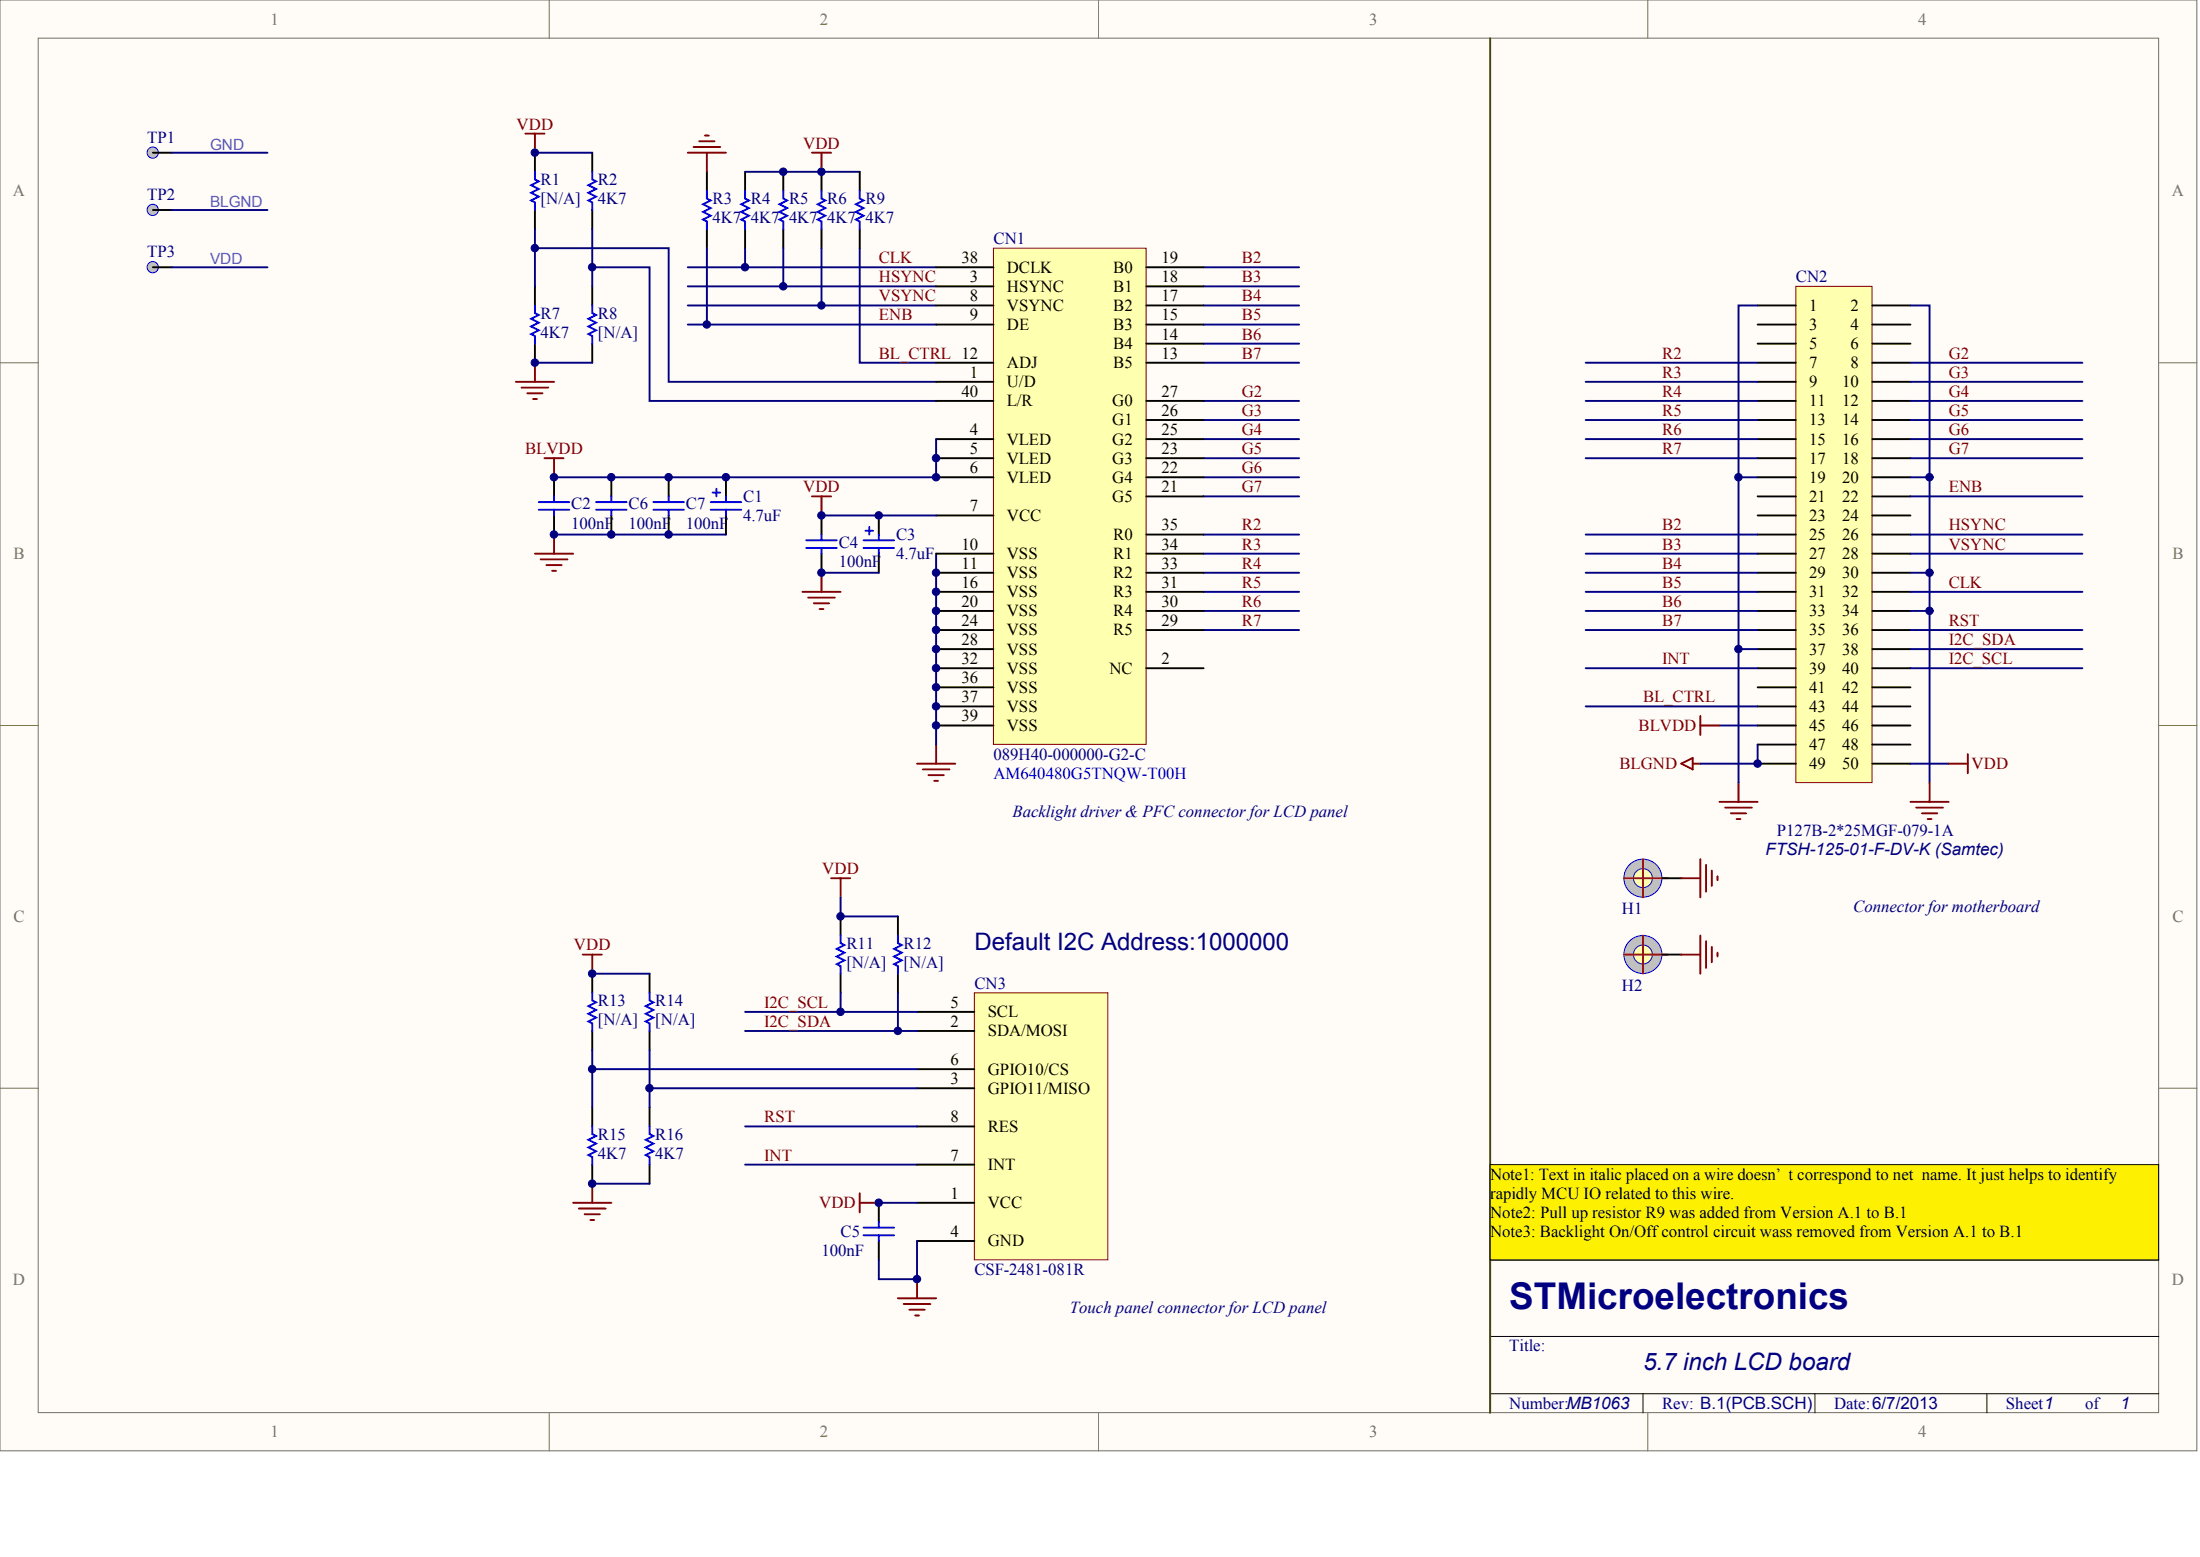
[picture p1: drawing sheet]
<svg xmlns="http://www.w3.org/2000/svg" width="840mm" height="594mm" viewBox="0 0 840 594" stroke-linecap="round" stroke-linejoin="round" font-family="sans-serif">
<g fill="#fffcf8" stroke="#716f64" stroke-width=".38">
<path d="M0 0h838.4v553.6h-838.4z"/>
<path d="M14.6 14.6h809.2v524.4h-809.2z"/>
</g>
<path d="M209.6 0v14.6M419.2 0v14.6M628.9 0v14.6M0 138.4h14.6M823.9 138.4h14.6M0 276.8h14.6M823.9 276.8h14.6M0 415.2h14.6M823.9 415.2h14.6M209.6 539.1v14.5M419.2 539.1v14.5M628.9 539.1v14.5" fill="none" stroke="#716f64" stroke-width=".38"/>
<path d="M823.9 480.8h-255.2v58.3M568.7 509.9h255.2M568.7 531.8h255.2M627 531.8v7.3M692.7 531.8v7.3M758.3 531.8v7.3" fill="none" stroke="#000" stroke-width=".38"/>
<path d="M568.7 14.6v524.5" fill="none" stroke="#3f4511" stroke-width=".73"/>
<path d="M685.4 109.3h29.1v189.3h-29.1z" fill="#ffffb0" stroke="#800000" stroke-width=".38"/>
<g fill="none" stroke="#000" stroke-width=".73">
<path d="M204.2 58.3v7.3M226 58.3v7.3M269.8 65.6v7.2M284.4 65.6v7.2M298.9 65.6v7.2M313.5 65.6v7.2M204.2 80.1v7.3M226 80.1v7.3M269.8 87.4v7.3M284.4 87.4v7.3M298.9 87.4v7.3M313.5 87.4v7.3"/>
<path d="M204.2 109.3v7.3M226 109.3v7.3M670.8 116.6h14.6M714.5 116.6h14.6M204.2 131.1v7.3M226 131.1v7.3M670.8 123.8h14.6M670.8 131.1h14.6M670.8 138.4h14.6M714.5 123.8h14.6M714.5 131.1h14.6M714.5 138.4h14.6"/>
<path d="M670.8 145.7h14.6M670.8 153h14.6M714.5 145.7h14.6M714.5 153h14.6M670.8 160.3h14.6M670.8 167.5h14.6M670.8 174.8h14.6M714.5 160.3h14.6M714.5 167.5h14.6M714.5 174.8h14.6M313.5 196.7v7.3M335.4 196.7v7.3"/>
<path d="M670.8 182.1h14.6M670.8 189.4h14.6M670.8 196.7h14.6M714.5 182.1h14.6M714.5 189.4h14.6M714.5 196.7h14.6M313.5 211.3v7.2M335.4 211.3v7.2M670.8 204h14.6M670.8 211.3h14.6M670.8 218.5h14.6M714.5 204h14.6"/>
<path d="M714.5 211.3h14.6M714.5 218.5h14.6M670.8 225.8h14.6M670.8 233.1h14.6M714.5 225.8h14.6M714.5 233.1h14.6M670.8 240.4h14.6M670.8 247.7h14.6M670.8 255h14.6M714.5 240.4h14.6M714.5 247.7h14.6M714.5 255h14.6"/>
<path d="M670.8 262.2h14.6M670.8 269.5h14.6M670.8 276.8h14.6M714.5 262.2h14.6M714.5 269.5h14.6M714.5 276.8h14.6M670.8 284.1h14.6M670.8 291.4h14.6M714.5 284.1h14.6M714.5 291.4h14.6"/>
</g>
<g fill="none" stroke="#000080" stroke-width=".73">
<path d="M204.2 58.3h21.8M284.4 65.6h43.7M204.2 94.7h51v51h102.1M204.2 87.4v21.9M226 87.4v21.9M284.4 94.7v7.3M298.9 94.7v14.6M313.5 94.7v21.9M328.1 94.7v43.7h29.2M226 102h21.9v51h109.4M262.5 102h94.8M262.5 109.3h94.8"/>
<path d="M262.5 116.6h94.8M459.3 102h36.5M459.3 109.3h36.5M459.3 116.6h36.5M670.8 116.6h-7.3v182.1M729.1 116.6h7.3v182.1M204.2 138.4h21.8M262.5 123.8h94.8M459.3 138.4h36.5M459.3 123.8h36.5M459.3 131.1h36.5M605.2 138.4h65.6"/>
<path d="M729.1 138.4h65.6M459.3 153h36.5M605.2 145.7h65.6M605.2 153h65.6M729.1 145.7h65.6M729.1 153h65.6M459.3 160.3h36.5M459.3 167.5h36.5M459.3 174.8h36.5M605.2 160.3h65.6M729.1 160.3h65.6M459.3 182.1h36.5"/>
<path d="M459.3 189.4h36.5M663.5 182.1h7.3M729.1 182.1h7.3M729.1 189.4h65.6M313.5 218.5h21.9M357.3 211.3v72.8M459.3 204h36.5M459.3 211.3h36.5M459.3 218.5h36.5M605.2 204h65.6M605.2 211.3h65.6M605.2 218.5h65.6"/>
<path d="M729.1 204h65.6M729.1 211.3h65.6M729.1 218.5h7.3M459.3 225.8h36.5M459.3 233.1h36.5M605.2 225.8h65.6M729.1 225.8h65.6M729.1 233.1h7.3M459.3 240.4h36.5M605.2 255h65.6M663.5 247.7h7.3M729.1 247.7h65.6"/>
<path d="M729.1 255h65.6M605.2 269.5h65.6M656.2 276.8h14.6M670.8 284.1v7.3h-21.9M729.1 291.4h14.6M284.4 444.4h65.6"/>
</g>
<g fill="none" stroke="#800000" stroke-width=".73">
<path d="M200.5 51h7.3M204.2 51v7.3M262.5 58.3h14.6M264.7 56.1h10.2M266.9 53.9h5.8M269 51.7h1.5M269.8 58.3v7.3M309.9 58.3h7.3M313.5 58.3v7.3M204.2 138.4v7.3M196.9 145.7h14.5M199 147.9h10.3"/>
<path d="M201.2 150.1h5.9M203.4 152.2h1.5M309.9 189.4h7.3M313.5 189.4v7.3M313.5 218.5v7.3M306.2 225.8h14.6M308.4 228h10.2M310.6 230.2h5.8M312.8 232.4h1.4M648.9 273.2v7.3M648.9 276.8h7.3M350 291.4h14.6"/>
<path d="M352.2 293.6h10.2M354.3 295.8h5.9M356.5 297.9h1.5M357.3 284.1v7.3M641.6 291.4l4.4-2.2v4.4zM646 291.4h2.9M663.5 298.7v7.3M736.4 298.7v7.3M743.7 291.4h7.3M751 287.7v7.3M656.2 306h14.6M658.4 308.1h10.2"/>
<path d="M660.6 310.3h5.8M662.8 312.5h1.4M729.1 306h14.6M731.3 308.1h10.2M733.5 310.3h5.8M735.7 312.5h1.4"/>
</g>
<g fill="none" stroke="#00f" stroke-width=".73">
<path d="M204.2 65.6v2.9l1.4 .7-2.9 1.5 2.9 1.4-2.9 1.5 2.9 1.4-2.9 1.5 1.5 .7v2.9M226 65.6v2.9l1.5 .7-2.9 1.5 2.9 1.4-2.9 1.5 2.9 1.4-2.9 1.5 1.4 .7v2.9M269.8 72.8v3l1.4 .7-2.9 1.4 2.9 1.5-2.9 1.5 2.9 1.4-2.9 1.5 1.5 .7v2.9M284.4 72.8v3l1.4 .7-2.9 1.4 2.9 1.5-2.9 1.5 2.9 1.4-2.9 1.5 1.5 .7v2.9M298.9 72.8v3l1.5 .7-2.9 1.4 2.9 1.5-2.9 1.5 2.9 1.4-2.9 1.5 1.4 .7v2.9M313.5 72.8v3l1.5 .7-2.9 1.4 2.9 1.5-2.9 1.5 2.9 1.4-2.9 1.5 1.4 .7v2.9M204.2 116.6v2.9l1.4 .7-2.9 1.5 2.9 1.4-2.9 1.5 2.9 1.4-2.9 1.5 1.5 .7v2.9M226 116.6v2.9l1.5 .7-2.9 1.5 2.9 1.4-2.9 1.5 2.9 1.4-2.9 1.5 1.4 .7v2.9M307.7 206.2h11.7M307.7 209.1h11.7M313.5 204v2.2M313.5 209.1v2.2"/>
<path d="M329.6 206.2h11.6M329.6 209.1h11.6M330.3 202.5h2.9M331.7 201.1v2.9M335.4 204v2.2M335.4 209.1v2.2"/>
</g>
<path d="M379.1 94.7h58.3v189.3h-58.3z" fill="#ffffb0" stroke="#800000" stroke-width=".38"/>
<g fill="none" stroke="#000" stroke-width=".73">
<path d="M357.3 102h21.8M357.3 109.3h21.8M357.3 116.6h21.8M437.5 102h21.8M437.5 109.3h21.8M437.5 116.6h21.8M357.3 123.8h21.8M357.3 138.4h21.8M437.5 123.8h21.8M437.5 131.1h21.8M437.5 138.4h21.8M357.3 145.7h21.8"/>
<path d="M357.3 153h21.8M437.5 153h21.8M357.3 167.5h21.8M357.3 174.8h21.8M437.5 160.3h21.8M437.5 167.5h21.8M437.5 174.8h21.8M357.3 182.1h21.8M357.3 196.7h21.8M437.5 182.1h21.8M437.5 189.4h21.8M357.3 211.3h21.8"/>
<path d="M357.3 218.5h21.8M437.5 204h21.8M437.5 211.3h21.8M437.5 218.5h21.8M357.3 225.8h21.8M357.3 233.1h21.8M437.5 225.8h21.8M437.5 233.1h21.8M357.3 240.4h21.8M357.3 255h21.8M357.3 247.7h21.8M437.5 240.4h21.8"/>
<path d="M437.5 255h21.8M357.3 262.2h21.8M357.3 269.5h21.8M357.3 276.8h21.8"/>
</g>
<path d="M269.8 94.7v29.1M357.3 167.5v14.6h-145.9M313.5 196.7h43.8" fill="none" stroke="#000080" stroke-width=".73"/>
<path d="M207.8 174.8h7.3M211.4 174.8v7.3" fill="none" stroke="#800000" stroke-width=".73"/>
<path d="M371.8 378.8h51v101.9h-51z" fill="#ffffb0" stroke="#800000" stroke-width=".38"/>
<g fill="none" stroke="#000" stroke-width=".73">
<path d="M211.4 182.1v7.3M211.4 196.7v7.3M277.1 182.1v7.3M277.1 196.7v7.3M226 371.5v7.3M247.9 371.5v7.3M226 393.4v7.3M247.9 393.4v7.3M350 393.4h21.8M350 386.1h21.8M350 415.2h21.8M350 407.9h21.8"/>
<path d="M226 422.5v7.3M247.9 422.5v7.3M350 429.8h21.8M226 444.4v7.3M247.9 444.4v7.3M335.4 458.9v7.3M350 444.4h21.8M350 458.9h21.8M335.4 473.5v7.3M350 473.5h21.8"/>
</g>
<g fill="none" stroke="#000080" stroke-width=".73">
<path d="M211.4 204h65.7M729.1 240.4h65.6M226 371.5h21.9M284.4 386.1h65.6M284.4 393.4h65.6M226 400.7v21.8M226 407.9h124M247.9 400.7v21.8M247.9 415.2h102.1M284.4 429.8h65.6M226 451.7h21.9M335.4 458.9h14.6"/>
<path d="M350 473.5v14.6h-14.6v-7.3"/>
</g>
<g fill="none" stroke="#00f" stroke-width=".73">
<path d="M205.6 191.6h11.7M205.6 194.5h11.7M211.4 189.4v2.2M211.4 194.5v2.2M271.2 191.6h11.7M271.2 194.5h11.7M272 187.9h2.9M273.4 186.5v2.9M277.1 189.4v2.2M277.1 194.5v2.2M226 378.8v2.9l1.5 .7-2.9 1.5 2.9 1.5-2.9 1.4 2.9 1.5-2.9 1.4 1.4 .8v2.9M247.9 378.8v2.9l1.5 .7-3 1.5 3 1.5-3 1.4 3 1.5-3 1.4 1.5 .8v2.9"/>
<path d="M226 429.8v2.9l1.5 .7-2.9 1.5 2.9 1.5-2.9 1.4 2.9 1.5-2.9 1.4 1.4 .8v2.9M247.9 429.8v2.9l1.5 .7-3 1.5 3 1.5-3 1.4 3 1.5-3 1.4 1.5 .8v2.9M329.6 468.4h11.6M329.6 471.3h11.6M335.4 466.2v2.2M335.4 471.3v2.2"/>
</g>
<g fill="none" stroke="#800000" stroke-width=".73">
<path d="M204.2 211.3h14.5M206.3 213.4h10.2M208.5 215.6h5.9M210.7 217.8h1.5M211.4 204v7.3M222.4 364.2h7.3M226 364.2v7.3M218.7 458.9h14.6M226 451.7v7.2M328.1 458.9h7.3M328.1 455.3v7.3M220.9 461.1h10.2"/>
<path d="M223.1 463.3h5.8M225.3 465.5h1.5M342.7 495.4h14.6M344.9 497.5h10.2M347.1 499.7h5.8M350 488.1v7.3M349.2 501.9h1.5"/>
</g>
<circle cx="58.3" cy="58.2" r="2.15" fill="#c0c0c0" stroke="#00f" stroke-width=".38"/>
<path d="M58.3 58.3h7.3" fill="none" stroke="#000" stroke-width=".73"/>
<circle cx="58.3" cy="80.1" r="2.15" fill="#c0c0c0" stroke="#00f" stroke-width=".38"/>
<path d="M58.3 80.1h7.3" fill="none" stroke="#000" stroke-width=".73"/>
<circle cx="58.3" cy="101.9" r="2.15" fill="#c0c0c0" stroke="#00f" stroke-width=".38"/>
<path d="M328.1 65.6v7.2M328.1 87.4v7.3M58.3 102h7.3M233.3 182.1v7.3M233.3 196.7v7.3M255.2 182.1v7.3M255.2 196.7v7.3M320.8 349.7v7.2M342.7 349.7v7.2M320.8 371.5v7.3M342.7 371.5v7.3" fill="none" stroke="#000" stroke-width=".73"/>
<path d="M65.6 58.3h36.5M65.6 80.1h36.5M65.6 102h36.5M605.2 167.5h65.6M605.2 174.8h65.6M729.1 167.5h65.6M729.1 174.8h65.6M605.2 233.1h65.6M605.2 240.4h65.6M320.8 342.4v7.3h21.9M320.8 378.8v7.3M342.7 378.8v14.6" fill="none" stroke="#000080" stroke-width=".73"/>
<path d="M328.1 72.8v3l1.5 .7-3 1.4 3 1.5-3 1.5 3 1.4-3 1.5 1.5 .7v2.9M227.5 191.6h11.6M227.5 194.5h11.6M233.3 189.4v2.2M233.3 194.5v2.2M249.4 191.6h11.6M249.4 194.5h11.6M255.2 189.4v2.2M255.2 194.5v2.2M320.8 356.9v3l1.5 .7-2.9 1.4 2.9 1.5-2.9 1.5 2.9 1.4-2.9 1.5 1.4 .7v2.9M342.7 356.9v3l1.4 .7-2.9 1.4 2.9 1.5-2.9 1.5 2.9 1.4-2.9 1.5 1.5 .7v2.9" fill="none" stroke="#00f" stroke-width=".73"/>
<path d="M317.2 335.1h7.3M320.8 335.1v7.3" fill="none" stroke="#800000" stroke-width=".73"/>
<path d="M568.7 444.4h255.1v36.3h-255.1z" fill="#fdf101" stroke="#000" stroke-width=".38"/>
<circle cx="627" cy="335.1" r="7.3" fill="#c0c0c0" stroke="#00f" stroke-width=".38"/>
<circle cx="627" cy="335.1" r="3.6" fill="#ffffb0" stroke="#0000bf" stroke-width=".38"/>
<path d="M619.7 335.1h16.8M627 327.8v14.6" fill="none" stroke="#f00" stroke-width=".73"/>
<path d="M634.3 335.1h7.3" fill="none" stroke="#000" stroke-width=".73"/>
<circle cx="627" cy="364.2" r="7.3" fill="#c0c0c0" stroke="#00f" stroke-width=".38"/>
<circle cx="627" cy="364.2" r="3.6" fill="#ffffb0" stroke="#0000bf" stroke-width=".38"/>
<path d="M627 356.9v14.6M619.7 364.2h16.8" fill="none" stroke="#f00" stroke-width=".73"/>
<path d="M634.3 364.2h7.3" fill="none" stroke="#000" stroke-width=".73"/>
<path d="M641.6 335.1h7.3M648.9 327.8v14.6M651.1 330v10.2M653.3 332.2v5.8M655.5 334.4v1.4M648.9 356.9v14.6M651.1 359.1v10.2M641.6 364.2h7.3M653.3 361.3v5.8M655.5 363.5v1.5" fill="none" stroke="#800000" stroke-width=".73"/>
<g fill="#000080" stroke="#000080" stroke-width=".38">
<circle cx="204.1" cy="138.4" r="1.42"/>
<circle cx="204.1" cy="94.7" r="1.42"/>
<circle cx="204.1" cy="58.2" r="1.42"/>
<circle cx="211.4" cy="203.9" r="1.42"/>
<circle cx="211.4" cy="182.1" r="1.42"/>
<circle cx="226" cy="451.6" r="1.42"/>
<circle cx="226" cy="407.9" r="1.42"/>
<circle cx="226" cy="371.5" r="1.42"/>
<circle cx="226" cy="101.9" r="1.42"/>
<circle cx="233.3" cy="203.9" r="1.42"/>
<circle cx="233.3" cy="182.1" r="1.42"/>
<circle cx="247.9" cy="415.2" r="1.42"/>
<circle cx="255.2" cy="203.9" r="1.42"/>
<circle cx="255.2" cy="182.1" r="1.42"/>
<circle cx="269.7" cy="123.8" r="1.42"/>
<circle cx="277" cy="182.1" r="1.42"/>
<circle cx="284.3" cy="101.9" r="1.42"/>
<circle cx="298.9" cy="109.2" r="1.42"/>
<circle cx="298.9" cy="65.5" r="1.42"/>
<circle cx="313.5" cy="218.5" r="1.42"/>
<circle cx="313.5" cy="196.6" r="1.42"/>
<circle cx="313.5" cy="116.5" r="1.42"/>
<circle cx="313.5" cy="65.5" r="1.42"/>
<circle cx="320.8" cy="386.1" r="1.42"/>
<circle cx="320.8" cy="349.6" r="1.42"/>
<circle cx="335.4" cy="458.9" r="1.42"/>
<circle cx="335.4" cy="196.6" r="1.42"/>
<circle cx="342.6" cy="393.3" r="1.42"/>
<circle cx="349.9" cy="488" r="1.42"/>
<circle cx="357.2" cy="276.8" r="1.42"/>
<circle cx="357.2" cy="269.5" r="1.42"/>
<circle cx="357.2" cy="262.2" r="1.42"/>
<circle cx="357.2" cy="254.9" r="1.42"/>
<circle cx="357.2" cy="247.6" r="1.42"/>
<circle cx="357.2" cy="240.4" r="1.42"/>
<circle cx="357.2" cy="233.1" r="1.42"/>
<circle cx="357.2" cy="225.8" r="1.42"/>
<circle cx="357.2" cy="218.5" r="1.42"/>
<circle cx="357.2" cy="182.1" r="1.42"/>
<circle cx="357.2" cy="174.8" r="1.42"/>
<circle cx="663.5" cy="247.6" r="1.42"/>
<circle cx="663.5" cy="182.1" r="1.42"/>
<circle cx="670.7" cy="291.3" r="1.42"/>
<circle cx="736.4" cy="233.1" r="1.42"/>
<circle cx="736.4" cy="218.5" r="1.42"/>
<circle cx="736.4" cy="182.1" r="1.42"/>
</g>
<text font-size="14.1" fill="#000080" x="576" y="499.3">STMicroelectronics</text>
<g font-size="9.2" fill="#000080">
<text x="371.8" y="362.4">Default I2C Address:1000000</text>
<text x="627" y="522.6">5.7 inch LCD board</text>
</g>
<g font-size="6.5" fill="#000080">
<text x="673.8" y="326.4">FTSH-125-01-F-DV-K (Samtec)</text>
<text x="809.3" y="537.7">1</text>
</g>
<g font-size="6.4" fill="#716f64">
<text x="103.2" y="9.3">1</text>
<text x="312.9" y="9.3">2</text>
<text x="522.5" y="9.3">3</text>
<text x="732.1" y="9.3">4</text>
<text x="5" y="74.9">A</text>
<text x="828.9" y="74.9">A</text>
<text x="5.2" y="213.3">B</text>
<text x="829.1" y="213.3">B</text>
<text x="5.2" y="351.7">C</text>
<text x="829.1" y="351.7">C</text>
<text x="5" y="490.1">D</text>
<text x="828.9" y="490.1">D</text>
<text x="103.2" y="548.4">1</text>
<text x="312.9" y="548.4">2</text>
<text x="522.5" y="548.4">3</text>
<text x="732.1" y="548.4">4</text>
</g>
<g font-size="6.4" fill="#800000">
<text x="197.2" y="49.4">VDD</text>
<text x="306.5" y="56.7">VDD</text>
<text x="335.4" y="100.4">CLK</text>
<text x="473.9" y="100.4">B2</text>
<text x="335.4" y="107.7">HSYNC</text>
<text x="473.9" y="107.7">B3</text>
<text x="335.4" y="115">VSYNC</text>
<text x="473.9" y="115">B4</text>
<text x="335.4" y="122.3">ENB</text>
<text x="473.9" y="122.3">B5</text>
<text x="473.9" y="129.5">B6</text>
<text x="335.4" y="136.8">BL_CTRL 12</text>
<text x="473.9" y="136.8">B7</text>
<text x="634.3" y="136.8">R2</text>
<text x="743.7" y="136.8">G2</text>
<text x="634.3" y="144.1">R3</text>
<text x="743.7" y="144.1">G3</text>
<text x="473.9" y="151.4">G2</text>
<text x="634.3" y="151.4">R4</text>
<text x="743.7" y="151.4">G4</text>
<text x="473.9" y="158.7">G3</text>
<text x="634.3" y="158.7">R5</text>
<text x="743.7" y="158.7">G5</text>
<text x="473.9" y="166">G4</text>
<text x="634.3" y="166">R6</text>
<text x="743.7" y="166">G6</text>
<text x="200.4" y="173.3">BLVDD</text>
<text x="473.9" y="173.3">G5</text>
<text x="634.3" y="173.3">R7</text>
<text x="743.7" y="173.3">G7</text>
<text x="473.9" y="180.5">G6</text>
<text x="306.5" y="187.8">VDD</text>
<text x="473.9" y="187.8">G7</text>
<text x="743.7" y="187.8">ENB</text>
<text x="473.9" y="202.4">R2</text>
<text x="634.3" y="202.4">B2</text>
<text x="743.7" y="202.4">HSYNC</text>
<text x="473.9" y="209.7">R3</text>
<text x="634.3" y="209.7">B3</text>
<text x="743.7" y="209.7">VSYNC</text>
<text x="473.9" y="217">R4</text>
<text x="634.3" y="217">B4</text>
<text x="473.9" y="224.3">R5</text>
<text x="634.3" y="224.3">B5</text>
<text x="743.7" y="224.3">CLK</text>
<text x="473.9" y="231.5">R6</text>
<text x="634.3" y="231.5">B6</text>
<text x="473.9" y="238.8">R7</text>
<text x="634.3" y="238.8">B7</text>
<text x="743.7" y="238.8">RST</text>
<text x="743.7" y="246.1">I2C_SDA</text>
<text x="634.3" y="253.4">INT</text>
<text x="743.7" y="253.4">I2C_SCL</text>
<text x="627" y="268">BL_CTRL</text>
<text x="625.4" y="278.9">BLVDD</text>
<text x="618.1" y="293.5">BLGND</text>
<text x="752.4" y="293.5">VDD</text>
<text x="313.8" y="333.5">VDD</text>
<text x="219" y="362.7">VDD</text>
<text x="291.6" y="384.5">I2C_SCL</text>
<text x="291.6" y="391.8">I2C_SDA</text>
<text x="291.6" y="428.2">RST</text>
<text x="291.6" y="442.8">INT</text>
<text x="312.6" y="461">VDD</text>
</g>
<g font-size="6.4" fill="#000080">
<text x="56.1" y="54.5">TP1</text>
<text x="206.3" y="70.5">R1</text>
<text x="228.2" y="70.5">R2</text>
<text x="56.1" y="76.4">TP2</text>
<text x="206.3" y="77.8">[N/A]</text>
<text x="228.2" y="77.8">4K7</text>
<text x="272" y="77.8">R3</text>
<text x="286.5" y="77.8">R4</text>
<text x="301.1" y="77.8">R5</text>
<text x="315.7" y="77.8">R6</text>
<text x="330.3" y="77.8">R9</text>
<text x="272" y="85.1">4K7</text>
<text x="286.5" y="85.1">4K7</text>
<text x="301.1" y="85.1">4K7</text>
<text x="315.7" y="85.1">4K7</text>
<text x="330.3" y="85.1">4K7</text>
<text x="379.1" y="93.1">CN1</text>
<text x="56.1" y="98.2">TP3</text>
<text x="685.4" y="107.7">CN2</text>
<text x="206.3" y="121.5">R7</text>
<text x="228.2" y="121.5">R8</text>
<text x="206.3" y="128.8">4K7</text>
<text x="228.2" y="128.8">[N/A]</text>
<text x="283.6" y="191.5">C1</text>
<text x="218" y="194.4">C2</text>
<text x="239.9" y="194.4">C6</text>
<text x="261.8" y="194.4">C7</text>
<text x="218" y="201.7">100nF</text>
<text x="239.9" y="201.7">100nF</text>
<text x="261.8" y="201.7">100nF</text>
<text x="283.6" y="198.8">4.7uF</text>
<text x="320.1" y="209">C4</text>
<text x="342" y="206">C3</text>
<text x="342" y="213.3">4.7uF</text>
<text x="320.1" y="216.2">100nF</text>
<text x="379.1" y="289.8">089H40-000000-G2-C</text>
<text x="386.4" y="311.7">Backlight driver &amp; PFC connector for LCD panel</text>
<text x="678.1" y="319">P127B-2*25MGF-079-1A</text>
<text x="619" y="348.8">H1</text>
<text x="707.2" y="348.1">Connector for motherboard</text>
<text x="323" y="361.9">R11</text>
<text x="344.9" y="361.9">R12</text>
<text x="323" y="369.2">[N/A]</text>
<text x="344.9" y="369.2">[N/A]</text>
<text x="371.8" y="377.2">CN3</text>
<text x="619" y="378">H2</text>
<text x="228.2" y="383.8">R13</text>
<text x="250.1" y="383.8">R14</text>
<text x="228.2" y="391.1">[N/A]</text>
<text x="250.1" y="391.1">[N/A]</text>
<text x="228.2" y="434.8">R15</text>
<text x="250.1" y="434.8">R16</text>
<text x="228.2" y="442.1">4K7</text>
<text x="250.1" y="442.1">4K7</text>
<text x="320.8" y="471.9">C5</text>
<text x="313.5" y="479.2">100nF</text>
<text x="371.8" y="486.5">CSF-2481-081R</text>
<text x="408.3" y="501.1">Touch panel connector for LCD panel</text>
<text x="576" y="515.6">Title:</text>
<text x="576" y="537.5">Number:MB1063</text>
<text x="634.3" y="537.5">Rev: B.1(PCB.SCH)</text>
<text x="699.9" y="537.5">Date:6/7/2013</text>
<text x="765.6" y="537.5">Sheet1</text>
<text x="795.8" y="537.5">of</text>
</g>
<g font-size="6.4">
<text x="366.9" y="100.4">38</text>
<text x="443.3" y="100.4">19</text>
<text x="370.1" y="107.7">3</text>
<text x="384.2" y="104.1">DCLK</text>
<text x="424.9" y="104.1">B0</text>
<text x="443.3" y="107.7">18</text>
<text x="384.2" y="111.3">HSYNC</text>
<text x="424.9" y="111.3">B1</text>
<text x="370.1" y="115">8</text>
<text x="384.2" y="118.6">VSYNC</text>
<text x="424.9" y="118.6">B2</text>
<text x="443.3" y="115">17</text>
<text x="690.5" y="118.6">1</text>
<text x="706.2" y="118.6">2</text>
<text x="370.1" y="122.3">9</text>
<text x="384.2" y="125.9">DE</text>
<text x="424.9" y="125.9">B3</text>
<text x="443.3" y="122.3">15</text>
<text x="690.5" y="125.9">3</text>
<text x="706.2" y="125.9">4</text>
<text x="443.3" y="129.5">14</text>
<text x="424.9" y="133.2">B4</text>
<text x="443.3" y="136.8">13</text>
<text x="690.5" y="133.2">5</text>
<text x="706.2" y="133.2">6</text>
<text x="384.2" y="140.5">ADJ</text>
<text x="424.9" y="140.5">B5</text>
<text x="690.5" y="140.5">7</text>
<text x="706.2" y="140.5">8</text>
<text x="370.1" y="144.1">1</text>
<text x="384.2" y="147.8">U/D</text>
<text x="690.5" y="147.8">9</text>
<text x="703" y="147.8">10</text>
<text x="366.9" y="151.4">40</text>
<text x="384.2" y="155">L/R</text>
<text x="424.5" y="155">G0</text>
<text x="443.3" y="151.4">27</text>
<text x="690.5" y="155">11</text>
<text x="703" y="155">12</text>
<text x="443.3" y="158.7">26</text>
<text x="370.1" y="166">4</text>
<text x="424.5" y="162.3">G1</text>
<text x="443.3" y="166">25</text>
<text x="690.5" y="162.3">13</text>
<text x="703" y="162.3">14</text>
<text x="370.1" y="173.3">5</text>
<text x="384.2" y="169.6">VLED</text>
<text x="424.5" y="169.6">G2</text>
<text x="443.3" y="173.3">23</text>
<text x="690.5" y="169.6">15</text>
<text x="703" y="169.6">16</text>
<text x="384.2" y="176.9">VLED</text>
<text x="424.5" y="176.9">G3</text>
<text x="690.5" y="176.9">17</text>
<text x="703" y="176.9">18</text>
<text x="370.1" y="180.5">6</text>
<text x="384.2" y="184.2">VLED</text>
<text x="424.5" y="184.2">G4</text>
<text x="443.3" y="180.5">22</text>
<text x="690.5" y="184.2">19</text>
<text x="703" y="184.2">20</text>
<text x="424.5" y="191.5">G5</text>
<text x="443.3" y="187.8">21</text>
<text x="690.5" y="191.5">21</text>
<text x="703" y="191.5">22</text>
<text x="370.1" y="195.1">7</text>
<text x="384.2" y="198.8">VCC</text>
<text x="443.3" y="202.4">35</text>
<text x="690.5" y="198.8">23</text>
<text x="703" y="198.8">24</text>
<text x="366.9" y="209.7">10</text>
<text x="424.9" y="206">R0</text>
<text x="443.3" y="209.7">34</text>
<text x="690.5" y="206">25</text>
<text x="703" y="206">26</text>
<text x="384.2" y="213.3">VSS</text>
<text x="424.9" y="213.3">R1</text>
<text x="690.5" y="213.3">27</text>
<text x="703" y="213.3">28</text>
<text x="366.9" y="217">11</text>
<text x="384.2" y="220.6">VSS</text>
<text x="424.9" y="220.6">R2</text>
<text x="443.3" y="217">33</text>
<text x="690.5" y="220.6">29</text>
<text x="703" y="220.6">30</text>
<text x="366.9" y="224.3">16</text>
<text x="384.2" y="227.9">VSS</text>
<text x="424.9" y="227.9">R3</text>
<text x="443.3" y="224.3">31</text>
<text x="690.5" y="227.9">31</text>
<text x="703" y="227.9">32</text>
<text x="366.9" y="231.5">20</text>
<text x="443.3" y="231.5">30</text>
<text x="366.9" y="238.8">24</text>
<text x="384.2" y="235.2">VSS</text>
<text x="424.9" y="235.2">R4</text>
<text x="443.3" y="238.8">29</text>
<text x="690.5" y="235.2">33</text>
<text x="703" y="235.2">34</text>
<text x="384.2" y="242.5">VSS</text>
<text x="424.9" y="242.5">R5</text>
<text x="690.5" y="242.5">35</text>
<text x="703" y="242.5">36</text>
<text x="366.9" y="246.1">28</text>
<text x="384.2" y="249.7">VSS</text>
<text x="690.5" y="249.7">37</text>
<text x="703" y="249.7">38</text>
<text x="366.9" y="253.4">32</text>
<text x="384.2" y="257">VSS</text>
<text x="423.4" y="257">NC</text>
<text x="443.3" y="253.4">2</text>
<text x="690.5" y="257">39</text>
<text x="703" y="257">40</text>
<text x="366.9" y="260.7">36</text>
<text x="366.9" y="268">37</text>
<text x="384.2" y="264.3">VSS</text>
<text x="690.5" y="264.3">41</text>
<text x="703" y="264.3">42</text>
<text x="366.9" y="275.2">39</text>
<text x="384.2" y="271.6">VSS</text>
<text x="690.5" y="271.6">43</text>
<text x="703" y="271.6">44</text>
<text x="384.2" y="278.9">VSS</text>
<text x="690.5" y="278.9">45</text>
<text x="703" y="278.9">46</text>
<text x="690.5" y="286.2">47</text>
<text x="703" y="286.2">48</text>
<text x="690.5" y="293.5">49</text>
<text x="703" y="293.5">50</text>
<text x="362.8" y="384.5">5</text>
<text x="377" y="388.2">SCL</text>
<text x="362.8" y="391.8">2</text>
<text x="377" y="395.4">SDA/MOSI</text>
<text x="362.8" y="406.4">6</text>
<text x="362.8" y="413.7">3</text>
<text x="377" y="410">GPIO10/CS</text>
<text x="377" y="417.3">GPIO11/MISO</text>
<text x="362.8" y="428.2">8</text>
<text x="377" y="431.9">RES</text>
<text x="362.8" y="442.8">7</text>
<text x="377" y="446.4">INT</text>
<text x="568.7" y="450.1">Note1: Text in italic placed on a wire doesn’t correspond to net name. It just helps to identify</text>
<text x="362.8" y="457.4">1</text>
<text x="377" y="461">VCC</text>
<text x="568.7" y="457.4">rapidly MCU IO related to this wire.</text>
<text x="568.7" y="464.6">Note2: Pull up resistor R9 was added from Version A.1 to B.1</text>
<text x="362.8" y="471.9">4</text>
<text x="568.7" y="471.9">Note3: Backlight On/Off control circuit wass removed from Version A.1 to B.1</text>
<text x="377" y="475.6">GND</text>
</g>
<text font-size="6.4" fill="#00f" x="379.1" y="297.1">AM640480G5TNQW-T00H</text>
<g font-size="5.9" fill="#8a20db">
<text x="80.2" y="57.1">GND</text>
<text x="80.2" y="79">BLGND</text>
<text x="80.2" y="100.8">VDD</text>
</g>
</svg>
